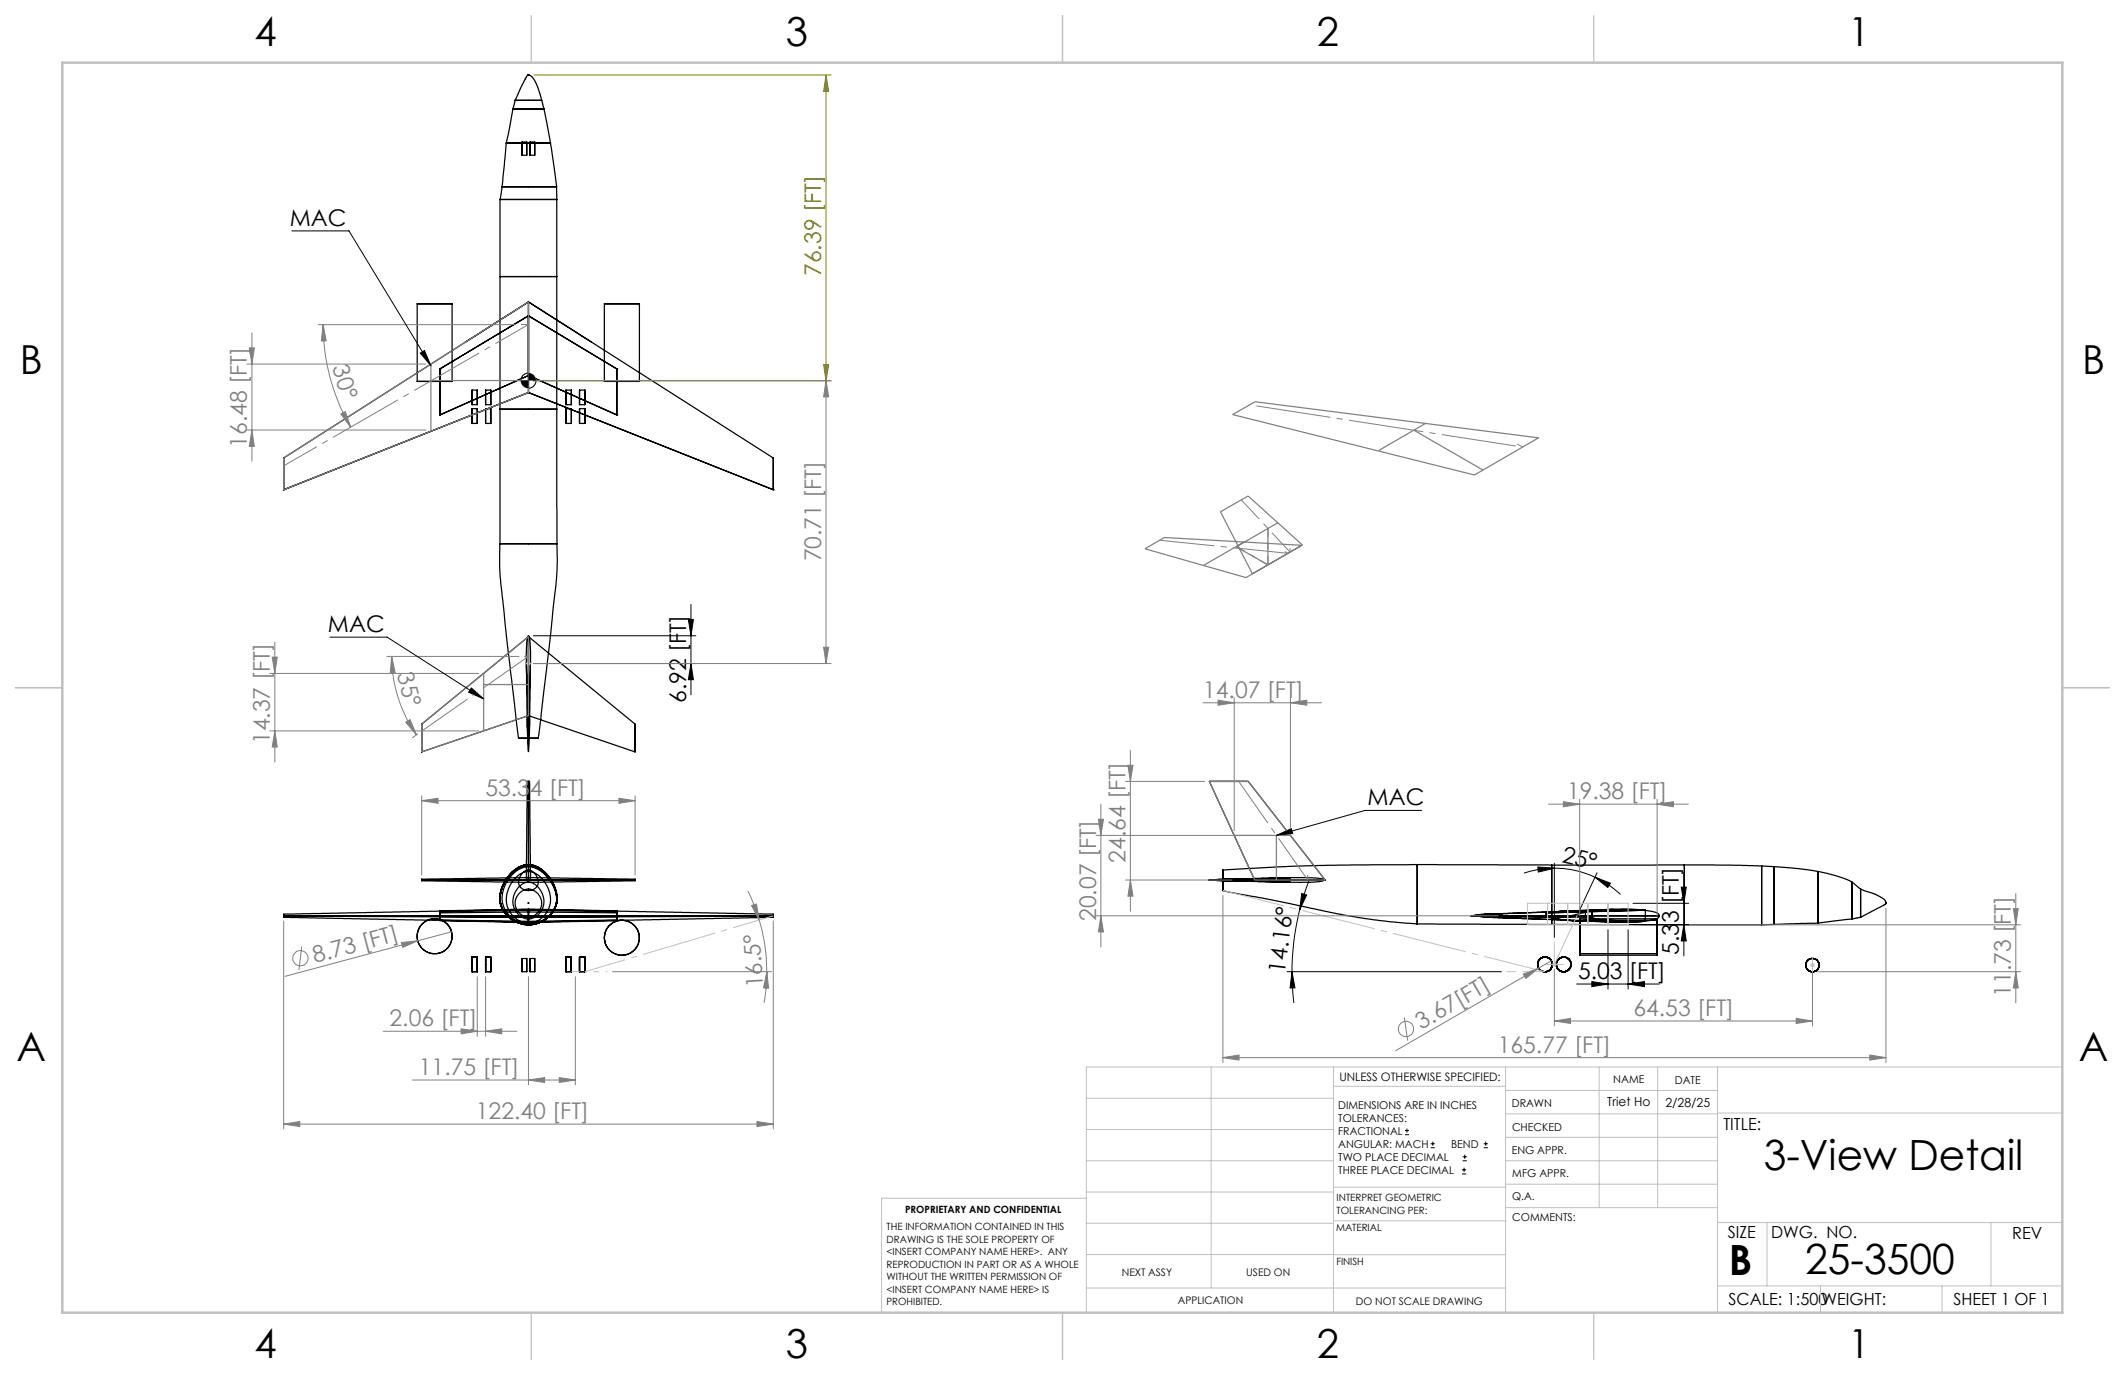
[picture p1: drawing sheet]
<svg xmlns="http://www.w3.org/2000/svg" width="432mm" height="279mm" viewBox="0 0 432 279" stroke-linecap="round" stroke-linejoin="round" font-family="sans-serif">
<g fill="none" stroke="#000" stroke-width=".25">
<path d="M107.3 15.2h.2zM107.4 15.2l-.5 .6-2.2 4.5-.5 2-1 5.5a17.8 17.8 0 0 0-.6 4.7l-.7 6.6a19.7 19.7 0 0 0-.3 5.8l-.1 70.5 1.4 13.7 2.5 20.9M107.4 15.2l.8 .5 .9 1.5 1.4 4.9 1.5 7.8 1.1 7.9v1.5l.1 76.4-1.4 14.4-2.4 19.9M102 38h11.1zM102.9 29.1h9zM104.2 22.2h6.3zM104.7 20.4h5.4zM106.1 28.9v2.6zM106.1 31.5h.9M106.1 28.9h.9M107 28.9v2.6zM107.7 28.9v2.6z"/>
<path d="M107.7 31.5h1M107.7 28.9h1M108.7 28.9v2.6zM101.6 56.2h11.5zM101.6 40.5h11.5zM84.8 77.5h7.1zM84.8 61.7h7.1zM84.8 61.7v15.8M89.4 75h.1M89.4 75v9.3M91.9 61.7v15.8M95.9 79.3v2.9z"/>
<path d="M95.9 79.3h1.1M97 79.3v2.9zM98.7 79.3v2.9zM98.7 79.3h1M99.7 79.3v2.9zM107.4 79.8h.1M107.4 64.2h.1M107.4 76.3h.1M107.4 61.3l-12.7 8.2M107.4 61.3l12.7 8.2M107.4 61.3v18.5M107.4 64.2v12.1"/>
<path d="M107.4 79.8l49.7 19.7M107.4 61.3l49.7 31.8M107.4 79.8l-49.8 19.7M107.4 61.3l-49.8 31.8M107.4 64.2l-18 10.8M107.4 76.3l-18 8M107.4 76.3l17.9 8M107.4 64.2l17.9 10.8M115 79.3v2.9zM115 79.3h1.1M116.1 79.3v2.9zM117.8 79.3v2.9z"/>
<path d="M117.8 79.3h1.1M118.9 79.3v2.9zM122.8 77.5h7.1zM122.8 61.7h7.1zM122.8 61.7v15.8M125.3 75h.1M125.3 75v9.3M129.9 61.7v15.8M57.6 99.5h.1M57.6 93.1v6.4M89.4 84.3h.1M95.9 83v3z"/>
<path d="M95.9 82.2h1.1M95.9 86h1.1M95.9 83h1.1M97 83v3zM98.7 83v3zM98.7 82.2h1M98.7 86h1M98.7 83h1M99.7 83v3zM101.6 83.1h11.5zM115 83v3zM115 82.2h1.1"/>
<path d="M115 86h1.1M115 83h1.1M116.1 83v3zM117.8 83v3zM117.8 82.2h1.1M117.8 86h1.1M117.8 83h1.1M118.9 83v3zM125.3 84.3h.1M157.1 99.5h.1M157.1 93.1v6.4M101.6 110.5h11.6z"/>
<path d="M107 134.5l.1 13.3M107.4 129.2l.2 .6 .2 2.4-.1 5.1-.3 6.2-.5-9.8 .1-3.3 .1-.8zM107.4 129.4v16M107.4 129.2v23.5M107.4 129.4l21.6 17.7M107.4 129.4l-21.7 17.7M107.8 134.5l-.2 13.3M85.7 147.1v5.7M105.4 150h4zM107.1 158.8l-.2 20M107.1 158.8h.3zM107.4 144.9l.1 .3 .1 .8-.2 6.7-.3-4.4v-2.1z"/>
<path d="M107.4 158.8h.2zM107.4 158.8v20M107.4 145.4l21.6 7.4M107.4 145.4l-21.7 7.4M107.6 158.8l.2 20M129 147.1v5.7M245.7 158.8h7.9M245.7 158.8l9.3 20M253.6 158.8l15.7 20M85.7 179l21.7 .3 21.6-.3M85.7 178.6l20.5-.3 22.8 .3M85.7 178.6v.2z"/>
<path d="M85.7 178.8v.2zM85.7 178.8h43.3M103.8 177.8l1.7-1.4 1.1-.4h1l1.7 .5 .8 .5 1 .9 1.4 2.2 .6 2.2v1.3l-.4 1-.7 1.1-.6 .7-1.1 .7-1.1 .5-2.2 .3h-.6l-1.8-.6-1.6-1.3-1.1-1.7-.3-1.1v-1.1l.3-1.3 .4-1zM103.8 177.6l1.6-1.3 1.2-.5h1l.8 .1 1 .4 1.7 1.4 .7 .9 .7 1.3 .6 2.2v1l-.3 1.3-.6 1.1-.9 .9-.8 .6-1.1 .6-.9 .2-1.5 .1-2-.5-1.1-.6-1-.9-.9-1.5-.3-.9-.1-1.3 .5-2 .8-1.6zM103.9 177.5l.9-.8 1.2-.7 1-.2h.8l1.6 .5 1.7 1.4 .7 .9 .8 1.5 .5 2v1l-.3 1.3-.7 1.1-.7 .8-1.2 .8-1.1 .5-2.1 .3-1.4-.3-1.1-.5-.8-.5-1.1-1-.5-1-.4-1.1v-2.1l.9-2.2zM103.9 177.4l1.5-1.2 1.1-.4 .9-.1 .7 .1 1.3 .4 1.7 1.5 .8 1 .7 1.3 .5 1.5 .1 .9-.3 1.7-.8 1.4-.6 .6-.9 .7-1.2 .6-1.2 .3h-1.2l-1.1-.1-1.2-.5-.9-.5-1-.9-.6-.8-.5-1.1-.1-1.8 .7-2.3 .6-1.1zM104.2 177.6l1.2-.9 .7-.4 1-.2h.9l1.7 .7 1.4 1.3 .7 .9 1 2 .3 1.4v.9l-.2 1-.6 1.2-1.3 1.3-.8 .5-1.3 .4-1.1 .2-1.1-.2-2.1-.8-1.1-.8-.6-.8-.5-.9-.3-1v-1.8l.7-2.2zM104.9 178.3l.7-.6 .9-.5h1.6l.9 .4 .8 .6 .8 .8 .7 1.3 .4 1 .2 1.2-.1 1-.3 1-.5 1-.6 .7-.9 .7-.8 .5-1.7 .2-1.3-.4-1.1-.7-.5-.6-.8-1.2-.4-1.3 .1-1.6 .5-1.7 .8-1.2zM106.2 177.3l.6-.4 .6-.1 .8 .3 .5 .4 .5 .8 .2 .7-.1 .8-.5 .7-.6 .3-.9 .2-1.1-.3-.5-.5-.3-.5v-.7l.3-.9zM106.6 175.8l-1.5 .6-1.3 1-1 1.3-.7 1.3-.5 1.5-.1 1.5 .3 1.3 .8 1.2M106.9 178.8h.5zM107.4 178.8h.4z"/>
<path d="M107.4 178.3v.5zM107.4 178.8v.5zM108.2 175.8l1.2 .4 1.3 1 1.2 1.3 .9 1.8 .4 1.6v1.2l-.3 1.3-.8 1.1M109.6 176.4l-.9-.4-1.1-.2h-1l-.7 .3-1.8 1.1-1 1.1-.7 1.2M110 176.7l-.7-.5-1-.4h-1.6l-1.7 .7-1.5 1.3M129 178.6v.2zM129 178.8v.2zM245.7 178.8l3.2-.2 2.4 .2-.7 .2zM245.7 178.8h23.4M248.5 176.8v4.2zM248.8 179l13.4 .3M253 178.8l9.5-.5 4.2 .1 1.9 .2a.25 .25 0 0 1 .3 0 .25 .25 0 0 1 0 .4l-1.8 .2-3 .1z"/>
<path d="M255 178.8h14.3M262.2 178.4l-13.4 .2M288 175.7l27.3 .1M288 175.7l-22.6 .2-16.9 .9M288 175.7v12zM315.3 175.8v12.1zM342.3 175.8h-27M342.3 175.8l15.7 .2M342.3 175.8v12.1zM358 176l2.5 .1M358 176v11.9zM360.5 176.1l4.9 .4 4 .6"/>
<path d="M360.5 176.1v11.8zM369.4 177.1l4.1 1 1.7 .6 1.1 .5M369.4 177.1v10.5zM376.3 179.2l1.8 1.5M376.3 179.2v7.6zM57.6 185.8l49.8-1 49.7 1M57.6 186.1h49.8M57.6 186.4l48.5 1 51-1M57.6 186.1v.3v-.2M57.6 186.1v-.3v.3M57.6 186.1v.1M57.6 186.1h99.5"/>
<path d="M57.6 186.2l49.8 .2M57.6 186.1l49.8 .2M89.4 185.1l17-.4 18.9 .4M89.4 187.1l9 .2a474.9 474.9 0 0 0 26.9-.2M89.4 186.9v.2v-.8h35.9v.8v-.2M89.4 185.2v-.1v.4l18-.2M89.4 185.2v1.7M89.4 186.9l18 .3M95.9 194.5v2.9zM95.9 197.4h1.1M95.9 194.5h1.1M97 194.5v2.9z"/>
<path d="M98.7 194.5v2.9zM98.7 197.4h1M98.7 194.5h1M99.7 194.5v2.9zM101.6 182.6v-.1l.2 1.5 .9 1.6 1.5 1.4 1.6 .7 1.5 .2 1.5-.2 1.6-.6 1.4-1.2M101.9 180.8l-.3 1.4v1.1l.3 .9 .8 1.4 1.2 1.1M105.4 181.6l.9-.7 .8-.2 1.2 .1 1 .8 .7 1.2 .1 1-.4 1.1-.8 .9-.8 .5-1 .1-.8-.3-.9-.7-.4-.6-.3-1 .1-1.1zM105.4 180.2l1.2-.8 1-.2 .6 .2 .7 .4 1 1.2 .6 1.6v1.2l-.6 1.5-1.2 1.1-1.3 .4-.9-.2-1-.6-.8-1-.4-1.1-.1-.9 .4-1.6zM106.1 194.8v2.6zM106.1 197.4h.9M106.1 194.8h.9M107 194.8v2.6z"/>
<path d="M107.4 186.1h49.7M107.4 186.1v1.3v-1.3v.3M107.4 186.1v-1.3v1.5M107.4 186.3v1.1v-.2M107.4 185v-.3v.6M107.4 185v2.2M107.4 185l17.9 .2M107.4 185l-18 .2M107.7 194.8v2.6zM107.7 197.4h1M107.7 194.8h1M108.7 194.8v2.6z"/>
<path d="M113.1 183.5h.1M113.1 183.5v-1.4l-.2-1.3-.5-1.1-.9-1.5-1.2-1.2-1.1-.8-1-.3-1.2-.1-1.4 .4-.9 .5-1.1 1.1-.9 1.1-.6 1.3-.5 1.7v1.4l.5 1.3M113.1 183.5l-.5 1.4-1.1 1.4-1.7 1.1-1.8 .5M113.1 183.5l-.4 1.1-.8 1.3-1.2 1-1.7 .8M115 194.5v2.9zM115 197.4h1.1M115 194.5h1.1M116.1 194.5v2.9zM117.8 194.5v2.9zM117.8 197.4h1.1M117.8 194.5h1.1M118.9 194.5v2.9z"/>
<path d="M125.3 185.2v-.1v.4l-17.9-.2M125.3 186.9l-17.9 .3M125.3 185.2v1.7M157.1 186.1v-.3v.3M157.1 186.1v.3v-.2M157.1 186.1l-49.7 .2M157.1 186.2l-49.7 .2M157.1 186.1v.1M248.5 181l10.4 2 15.4 3.2 7.7 1.1 6 .4 70.7 .2 10.3-.3 7.3-.8 1.7-.4 5-2.6 .2-.2v-.2M299 186.1v.1M299 186.2l19.7 .2M299 186.1l19.7 .2"/>
<path d="M299.6 186.1h21M302.5 186.4l26.7 1M305.4 186.1l-.3-.2-1-.1h-2.5l-2.6 .3M305.4 186.1l-.2 .2-1.6 .1-2-.1-1.6-.2-1 .1M305.4 186.1h31.7M314.2 186.3l5 .8 4.3-.2M314.2 185.5v.8M314.2 186.3h8M318.7 186.3v.1M319.5 187.1l9.7 .3M321 187v7.1zM321 186.7v7.1z"/>
<path d="M321 187h15.7M321 194.1h15.7M321 186.7h15.7M321 193.8h15.7M322.2 186.3l5.8 1.1h3.2l3.1-.2M322.2 185.3v1M322.2 185.3l-8 .2M323.5 185.2l-5.1-.1-4.2 .4M323.5 185.2v1.7M323.5 186.9l10.8 .3M327.8 184.8l-9.4 .3M327.9 184.8l-26.1 1"/>
<path d="M334.3 185l-2.7-.3h-3.4l-2.2 .2-3.8 .4M334.3 185v2.2M334.3 185l-10.8 .2M336.7 187v7.1zM336.7 186.7v7.1zM337.1 186.1l-.3-.5-1.2-.4-2.9-.3-3.2-.1-5.9 .4-2.3 .4-2.6 .7M337.1 186.1l-.3 .6-1.3 .3-3.6 .4-4.6-.2-6.3-1.1-2.3 .3M378.1 180.7l3.6 1.3 1.1 .7 .4 .7M378.1 180.7v5.7zM383.2 183.4v.2z"/>
<circle cx="88.3" cy="190.2" r="3.5"/>
<circle cx="107.4" cy="183.5" r=".1"/>
<circle cx="126.4" cy="190.6" r="3.5"/>
<circle cx="313.9" cy="196" r="1.49"/>
<circle cx="317.7" cy="196" r="1.49"/>
<circle cx="368.3" cy="196.1" r="1.35"/>
</g>
<g fill="none" stroke="#808080" stroke-width=".2">
<path d="M50.2 74h36.3M50.7 70.7h1l-.5 3.3zM51.2 67.6v26.1M64.7 66h40.1M65.7 66l.6 3.3h-1zM65.7 66a41.5 41.5 0 0 0 5.6 20.8M108.4 77.3h60.5M167.9 77.3l.5 3.3h-1zM167.9 77.3v57.5M50.2 87.4h36.3M51.2 87.4l.5 3.3h-1zM69.3 84.1l.9-.5 1.1 3.2z"/>
<path d="M54.8 136.8h42.5M55.3 133.5h1l-.5 3.3zM55.8 130.5v24.4M78.6 133.4h26.9M79.6 133.4l.7 3.3h-1zM79.6 133.4a28 28 0 0 0 5 15.9M108.4 134.8h60.5M167.4 131.5h1l-.5 3.3zM54.8 148.5h42.5M55.8 148.5l.5 3.3h-1zM82.4 146.8l.9-.6 1.3 3.1zM84.9 149.2l-1.1 .7"/>
<path d="M228.7 158.8h16.1M229.2 155.5h1l-.5 3.3zM229.7 152.4v32.8M244.4 142.8h24.2M247.5 142.3l3.3 .5-3.3 .5zM250.8 141.8v27M262.2 142.8l3.3-.5v1zM262.2 141.8v27M85.7 162.7l3.3-.5v1zM85.7 161.7v16.1M85.7 162.7h43.3M125.8 162.2l3.2 .5-3.2 .5z"/>
<path d="M129 161.7v16.1M222.7 169.8h35.7M223.2 166.5h1l-.5 3.3zM223.7 163.4v29M228.7 178.8h21.6M229.7 178.8l.5 3.3h-1zM314.6 163.4h28.5M317.7 162.9l3.3 .5-3.3 .5zM321 162.4v23.6M336.7 163.4l3.3-.5v1zM336.7 162.4v23.6M57.6 187.1v42.3"/>
<path d="M61.3 192.3l-.6 4.8M81.6 191.5l3.3-.3-3.1 1.3zM91.8 189.3l-33.9 9.1M97 198.5v12.1M98.7 198.5v12.1M107.4 198.5v22M116.9 198.5v22M124.5 197.4h32.3M152 181.1l1 2.1 1.3 3.8M152.7 184l1-.3 .6 3.3zM154.3 187a36 36 0 0 1 1.5 10.4M155.8 197.4l.4 3.4-1-.1z"/>
<path d="M155.8 197.4l-.1 3.2-.4 3.2M157.1 187.1v42.3M222.7 186.1h81.7M223.7 186.1l.5 3.3h-1zM248.5 182v33.9M309.5 197.9l3.2-1.2-2.6 2.1zM312.7 196.7l-29.1 16.8M315.2 195.2l-2.5 1.5M315.8 197v11.5M343.3 187.9h67.3M368.3 197.1v11.4M369.3 197.4h41.3"/>
<path d="M383.2 184.6v31.3M409.1 184.6h1l-.5 3.3zM409.6 197.4l.5 3.4h-1zM409.6 181.6v22.2M77.9 209.5h27.1M83.8 219.5h33.1M93.7 209.1l3.3 .5-3.3 .5zM98.7 209.6l3.3-.5v1zM107.4 219.5l3.3-.5v1zM113.6 219l3.3 .5-3.3 .5zM248.5 214.9l3.3-.5v1zM248.5 214.9h134.7"/>
<path d="M285.4 206.7l.6 4.8M315.8 207.5l3.3-.6v1.1zM315.8 207.5h52.5M365 206.9l3.3 .6-3.3 .5zM379.9 214.4l3.3 .5-3.3 .5zM57.6 228.4l3.3-.5v1zM57.6 228.4h99.5M153.8 227.9l3.3 .5-3.3 .5z"/>
<circle cx="61" cy="194.7" r="1.56"/>
<circle cx="285.7" cy="209.1" r="1.56"/>
</g>
<g fill="none" stroke="#000" stroke-width=".2">
<path d="M59.3 46.9h11.6l16.7 27.4M85.4 71.8l.9-.6 1.3 3.1zM107.4 75.8a1.56 1.56 0 0 0-1.6 1.5M108.9 77.3a1.56 1.56 0 0 1-1.5 1.6M67.1 129.5h11.6l19.6 12.5M95.8 139.8l2.5 2.2-3.1-1.3zM108.4 134.8h33M108.4 129.2h33M139.9 125.9h1l-.5 3.3zM140.4 134.8l.5 3.3h-1zM140.4 122.8v18.4M259.4 169.8l3-1.4 .3 1z"/>
<path d="M266 178.9l-1.9 6M288.9 164.7h-11.5l-18 5.1M312.5 176.2l3.3 .2-3.2 .8zM315.8 175.4v15.1M315.8 176.4a19.1 19.1 0 0 1 8.3 1.9M315.8 176.4a19.5 19.5 0 0 0-6.1 1M324.1 178.3l3.1 1.2-.5 .8zM324.1 178.3a17.7 17.7 0 0 1 5.2 3.5M324.5 177.3l-3.6 7.8M342.2 177.2v17M261.5 197.4h43.6M262.5 197.4l.6 3.3-1 .1z"/>
<path d="M262.5 197.4l.1 2.4 .3 4M264.1 184.9a51.6 51.6 0 0 0-1.6 12.5M264.5 181.6l1 .3-1.4 3zM320.4 200h16.8M323.5 199.5l3.2 .5-3.2 .5zM326.7 188.9v12.1M330.8 200l3.4-.5v1zM330.8 188.9v12.1M331.8 187.9h11.3M331.8 183.6h11.3M341.6 180.3h1.1l-.5 3.3zM342.2 187.9l.5 3.3h-1.1z"/>
<path d="M285.5 230.6h.8M285.5 229.7h.8M285.9 229.3v.9M290.7 233.2h.8M290.7 232.4h.8M291.1 232v.8M297.1 238.5h.8M297.1 237.7h.8M297.2 235.9h.9M297.2 235.1h.9M297.5 237.3v.8M297.6 234.6v.9"/>
<path d="M301.5 233.2h.8M301.5 232.4h.8M301.9 232v.8"/>
</g>
<path d="M108.5 15.2h60.4M167.9 15.2l.5 3.4h-1zM167.9 15.2v62.2M108.4 77.4h60.5M167.4 74.1h1l-.5 3.3z" fill="none" stroke="#808000" stroke-width=".2"/>
<g fill="none" stroke="#c0c0c0" stroke-width=".2">
<path d="M106.9 134.8h1M107 134.5l.7 .7M107.4 134.3v1M107.7 134.5l-.7 .7M310.4 183.6h20.4v4.3h-20.4zM313.9 196h3.8M314.5 183.6v4.3M315.5 195.6l.7 .7M315.8 191.5v5M316.2 195.6l-.7 .7M318.6 183.6v4.3M320.5 186.1l-4.7 9.9"/>
<path d="M322.7 183.6v4.3M326.7 183.6v4.3M367.8 196.1h1M367.9 195.8l.8 .7M368.3 194.8v2.6M368.7 195.8l-.8 .7M246.1 216.8v44.9M271 216.8v49.9M305.9 216.8v49.9M324.9 216.8v28.6M336.8 216.8v28.6M349 216.8v49.9"/>
<path d="M419.1 216.8h-198.4v49.9M220.7 235.9h50.3M220.7 229.5h50.3M220.7 223.2h50.3M271 220.7h34.9M305.9 231.1h43.1M305.9 226.3h43.1M305.9 221.6h43.1M305.9 235.9h43.1M349 226.2h70.1M220.7 248.6h50.3M220.7 242.2h50.3"/>
<path d="M220.7 254.9h50.3M220.7 243.5h-41.6v23.2M271 255h34.9M271 248.1h35M271 241.2h35M305.9 240.6h43.1M306 245.4h43M349 248.4h70.1M359.1 248.4v12.9M404.6 248.4v12.9M220.7 261.7h85.2M349 261.3h70.1"/>
<path d="M369.9 261.3v5.4M394.6 261.3v5.4"/>
<circle cx="107.4" cy="77.3" r="1.53"/>
</g>
<path d="M116.1 197.4h1.7" fill="none" stroke="#c0c0c0" stroke-width=".2" stroke-dasharray="15.2 1.3 1.3 1.3" stroke-linecap="butt"/>
<path d="M118.9 197.4l38.2-11.3" fill="none" stroke="#c0c0c0" stroke-width=".2" stroke-dasharray="15.2 1.3 1.3 1.3" stroke-dashoffset="6.7" stroke-linecap="butt"/>
<path d="M118.9 197.4h4.6" fill="none" stroke="#c0c0c0" stroke-width=".2" stroke-dasharray="15.2 1.3 1.3 1.3" stroke-dashoffset="14.8" stroke-linecap="butt"/>
<path d="M313.9 197.4l-65.4-16.5" fill="none" stroke="#c0c0c0" stroke-width=".2" stroke-dasharray="15.2 1.3 1.3 1.3" stroke-dashoffset="2.5" stroke-linecap="butt"/>
<path d="M313.9 197.4h-7.8" fill="none" stroke="#c0c0c0" stroke-width=".2" stroke-dasharray="15.2 1.3 1.3 1.3" stroke-dashoffset="13.2" stroke-linecap="butt"/>
<g fill="none" stroke="#808080" stroke-width=".25">
<path d="M87.6 74v13.4M87.6 77.3h19.8M57.6 93.1l49.8-31.8v18.5l-49.8 19.7zM250.5 84.2l4.5-2.6 57.6 7.4-13 7.5zM287.3 87.4l14 8.1M289.7 86l-9.5 5.5M232.7 111.5l3.9-2.3 27.9 1.6-11.3 6.6zM248 104l5.6-3.2 11.1 9.9-10.2 5.9zM252.8 110.1l-8.3 4.8M257.6 107.4v7.4l-6.4-3.7M259.6 106.2l-8 4.7M98.3 136.8v11.7"/>
<path d="M98.3 139.1h9.1M85.7 147.1l21.7-17.7v16l-21.7 7.4zM245.7 158.8h7.9l15.7 20h-14.3zM250.8 169.8h11.4M259.4 169.8v9"/>
</g>
<path d="M261.7 112.4l-26.1-2.6" fill="none" stroke="#808080" stroke-width=".2" stroke-dasharray="15.2 1.3 1.3 1.3" stroke-dashoffset="4" stroke-linecap="butt"/>
<path d="M107.4 65.9h-1.6M309.4 90.8l-1.1-.6M261.7 112.4l-.6-.3M262.1 112.2v-.8M107.4 133.4h-.9M265.7 178.8v-1" fill="none" stroke="#808080" stroke-width=".2" stroke-dasharray="15.2 1.3 1.3 1.3" stroke-linecap="butt"/>
<path d="M251.2 111.1l6.5 3.7" fill="none" stroke="#808080" stroke-width=".2" stroke-dasharray="15.2 1.3 1.3 1.3" stroke-dashoffset="13.4" stroke-linecap="butt"/>
<path d="M309.4 90.8l-55.5-8.5" fill="none" stroke="#808080" stroke-width=".2" stroke-dasharray="15.2 1.3 1.3 1.3" stroke-dashoffset="-1.4" stroke-linecap="butt"/>
<path d="M252.2 101.6l9.9 10.6" fill="none" stroke="#808080" stroke-width=".2" stroke-dasharray="15.2 1.3 1.3 1.3" stroke-dashoffset="9.9" stroke-linecap="butt"/>
<path d="M257.7 107.4v7.4" fill="none" stroke="#808080" stroke-width=".2" stroke-dasharray="15.2 1.3 1.3 1.3" stroke-dashoffset="13.5" stroke-linecap="butt"/>
<path d="M251.7 158.8l14 20" fill="none" stroke="#808080" stroke-width=".2" stroke-dasharray="15.2 1.3 1.3 1.3" stroke-dashoffset="4.9" stroke-linecap="butt"/>
<path d="M98.3 139.1h9.1M259.4 169.8v9" fill="none" stroke="#808080" stroke-width=".2" stroke-dasharray="15.2 1.3 1.3 1.3" stroke-dashoffset="12.6" stroke-linecap="butt"/>
<path d="M107.4 65.9l-49.8 28.8" fill="none" stroke="#808080" stroke-width=".2" stroke-dasharray="15.2 1.3 1.3 1.3" stroke-dashoffset="7.5" stroke-linecap="butt"/>
<path d="M107.4 133.4l-21.7 15.1" fill="none" stroke="#808080" stroke-width=".2" stroke-dasharray="15.2 1.3 1.3 1.3" stroke-dashoffset="3.9" stroke-linecap="butt"/>
<path d="M108 3.2v9.5M215.9 3.2v9.5M323.8 3.2v9.5M3.1 139.7h9.6M419.1 139.7h9.5M108 266.7v9.6M215.9 266.7v9.6M323.8 266.7v9.6" fill="none" stroke="#c0c0c0" stroke-width=".25"/>
<path d="M12.7 12.7h406.4v254h-406.4z" fill="none" stroke="#c0c0c0" stroke-width=".5"/>
<g fill="#808080">
<path d="M81.6 191.5l3.3-.3-3.1 1.3z"/>
<path d="M85.7 162.7l3.3-.5v1zM125.8 162.2l3.2 .5-3.2 .5zM93.7 209.1l3.3 .5-3.3 .5zM98.7 209.6l3.3-.5v1zM57.6 228.4l3.3-.5v1zM153.8 227.9l3.3 .5-3.3 .5z"/>
</g>
<g fill="#000">
<path d="M140.4 134.8l.5 3.3h-1zM139.9 125.9h1l-.5 3.3zM342.2 187.9l.5 3.3h-1.1zM341.6 180.3h1.1l-.5 3.3z"/>
<path d="M324.1 178.3l3.1 1.2-.5 .8zM312.5 176.2l3.3 .2-3.2 .8z"/>
<path d="M264.5 181.6l1 .3-1.4 3zM262.5 197.4l.6 3.3-1 .1z"/>
<path d="M330.8 200l3.4-.5v1zM323.5 199.5l3.2 .5-3.2 .5z"/>
</g>
<path d="M167.9 15.2l.5 3.4h-1zM167.4 74.1h1l-.5 3.3z" fill="#808000"/>
<g fill="#808080">
<path d="M113.6 219l3.3 .5-3.3 .5zM107.4 219.5l3.3-.5v1z"/>
<path d="M315.8 207.5l3.3-.6v1.1zM365 206.9l3.3 .6-3.3 .5z"/>
<path d="M167.4 131.5h1l-.5 3.3zM167.9 77.3l.5 3.3h-1zM409.6 197.4l.5 3.4h-1zM409.1 184.6h1l-.5 3.3z"/>
<path d="M50.7 70.7h1l-.5 3.3zM51.2 87.4l.5 3.3h-1zM55.3 133.5h1l-.5 3.3zM55.8 148.5l.5 3.3h-1z"/>
<path d="M155.8 197.4l.4 3.4-1-.1zM152.7 184l1-.3 .6 3.3z"/>
<path d="M79.6 133.4l.7 3.3h-1zM82.4 146.8l.9-.6 1.3 3.1z"/>
<path d="M65.7 66l.6 3.3h-1zM69.3 84.1l.9-.5 1.1 3.2z"/>
</g>
<path d="M85.4 71.8l.9-.6 1.3 3.1zM95.8 139.8l2.5 2.2-3.1-1.3zM105.8 77.3a1.56 1.56 0 0 0 1.6 1.6v-1.6zM107.4 75.8v1.5h1.5a1.5 1.5 0 0 0-1.5-1.5zM259.4 169.8l3-1.4 .3 1z" fill="#000"/>
<g fill="#808080">
<path d="M309.5 197.9l3.2-1.2-2.6 2.1z"/>
<path d="M317.7 162.9l3.3 .5-3.3 .5zM336.7 163.4l3.3-.5v1z"/>
<path d="M247.5 142.3l3.3 .5-3.3 .5zM262.2 142.8l3.3-.5v1z"/>
<path d="M229.2 155.5h1l-.5 3.3zM229.7 178.8l.5 3.3h-1zM223.2 166.5h1l-.5 3.3zM223.7 186.1l.5 3.3h-1z"/>
<path d="M248.5 214.9l3.3-.5v1zM379.9 214.4l3.3 .5-3.3 .5z"/>
</g>
<g font-size="8.5">
<text x="358.4" y="237.7">3-View Detail</text>
<text x="351.3" y="259">B</text>
<text x="366.8" y="258.9">25-3500</text>
</g>
<g font-size="8.1">
<text x="51.7" y="9.3">4</text>
<text x="159.7" y="9.3">3</text>
<text x="267.6" y="9.3">2</text>
<text x="375.6" y="9.3">1</text>
<text x="4" y="76">B</text>
<text x="423.1" y="76">B</text>
<text x="3.3" y="215.7">A</text>
<text x="422.4" y="215.7">A</text>
<text x="51.7" y="276">4</text>
<text x="159.7" y="276">3</text>
<text x="267.6" y="276">2</text>
<text x="375.6" y="276">1</text>
</g>
<g font-size="4.7">
<text x="58.9" y="45.9">MAC</text>
<text x="66.6" y="128.4">MAC</text>
<text x="139.4" y="142.9" transform="rotate(-90 139.4 142.9)">6.92 [FT]</text>
<text x="277.9" y="163.6">MAC</text>
<text x="317.2" y="175.1" transform="rotate(13 317.2 175.1)">25°</text>
<text x="261.1" y="197.8" transform="rotate(-83 261.1 197.8)">14.16°</text>
<text x="341.1" y="194" transform="rotate(-90 341.1 194)">5.33 [FT]</text>
<text x="320.7" y="198.9">5.03 [FT]</text>
</g>
<text font-size="4.7" fill="#808000" x="166.9" y="56.1" transform="rotate(-90 166.9 56.1)">76.39 [FT]</text>
<g font-size="4.7" fill="#808080">
<text x="67.5" y="74.7" transform="rotate(73 67.5 74.7)">30°</text>
<text x="50.2" y="91" transform="rotate(-90 50.2 91)">16.48 [FT]</text>
<text x="166.9" y="114.1" transform="rotate(-90 166.9 114.1)">70.71 [FT]</text>
<text x="80.7" y="137.1" transform="rotate(75 80.7 137.1)">35°</text>
<text x="244.5" y="141.8">14.07 [FT]</text>
<text x="54.8" y="151.2" transform="rotate(-90 54.8 151.2)">14.37 [FT]</text>
<text x="98.6" y="161.7">53.34 [FT]</text>
<text x="318.4" y="162.4">19.38 [FT]</text>
<text x="228.7" y="175.3" transform="rotate(-90 228.7 175.3)">24.64 [FT]</text>
<text x="222.7" y="187.2" transform="rotate(-90 222.7 187.2)">20.07 [FT]</text>
<text x="64" y="195.7" transform="rotate(-15 64 195.7)">8.73 [FT]</text>
<text x="155.1" y="200.6" transform="rotate(-94 155.1 200.6)">16.5°</text>
<text x="408.6" y="202.5" transform="rotate(-90 408.6 202.5)">11.73 [FT]</text>
<text x="79.2" y="208.5">2.06 [FT]</text>
<text x="288.8" y="209.3" transform="rotate(-30 288.8 209.3)">3.67[FT]</text>
<text x="331.9" y="206.4">64.53 [FT]</text>
<text x="304.4" y="213.9">165.77 [FT]</text>
<text x="85.1" y="218.4">11.75 [FT]</text>
<text x="96.7" y="227.4">122.40 [FT]</text>
</g>
<g font-size="3.4">
<text x="350.2" y="229.5">TITLE:</text>
<text x="351.1" y="251.6">SIZE</text>
<text x="359.9" y="251.6">DWG. NO.</text>
<text x="408.9" y="251.7">REV</text>
<text x="351.2" y="265.2">SCALE: 1:500WEIGHT:</text>
<text x="396.9" y="265.2">SHEET 1 OF 1</text>
</g>
<g font-size="2.5">
<text x="326.6" y="224.8">Triet Ho</text>
<text x="338.4" y="224.9">2/28/25</text>
</g>
<text font-size="2.4" x="272.2" y="219.7">UNLESS OTHERWISE SPECIFIED:</text>
<g font-size="2.2">
<text x="327.8" y="220.1">NAME</text>
<text x="340.3" y="220.2">DATE</text>
<text x="271.9" y="225.3">DIMENSIONS ARE IN INCHES</text>
<text x="271.9" y="227.9">TOLERANCES:</text>
<text x="307.2" y="224.9">DRAWN</text>
<text x="271.9" y="230.6">FRACTIONAL</text>
<text x="271.9" y="233.2">ANGULAR: MACH</text>
<text x="294.9" y="233.2">BEND</text>
<text x="307.3" y="229.8">CHECKED</text>
<text x="271.9" y="235.9">TWO PLACE DECIMAL</text>
<text x="271.9" y="238.5">THREE PLACE DECIMAL</text>
<text x="307.2" y="234.5">ENG APPR.</text>
<text x="307.3" y="239.2">MFG APPR.</text>
<text x="307.3" y="243.9">Q.A.</text>
<text x="307.3" y="248.1">COMMENTS:</text>
</g>
<g font-size="2.1">
<text x="227.9" y="259.2">NEXT ASSY</text>
<text x="253.3" y="259.2">USED ON</text>
<text x="239.3" y="265">APPLICATION</text>
<text x="275.5" y="265.1">DO NOT SCALE DRAWING</text>
</g>
<g font-size="2">
<text x="271.6" y="244.1">INTERPRET GEOMETRIC</text>
<text x="180.2" y="250">THE INFORMATION CONTAINED IN THIS</text>
<text x="183.9" y="246.4">PROPRIETARY AND CONFIDENTIAL</text>
<text x="271.5" y="250.2">MATERIAL</text>
<text x="271.6" y="246.6">TOLERANCING PER:</text>
<text x="180.2" y="252.5">DRAWING IS THE SOLE PROPERTY OF</text>
<text x="180.2" y="255.1">&lt;INSERT COMPANY NAME HERE&gt;. ANY</text>
<text x="180.2" y="257.6">REPRODUCTION IN PART OR AS A WHOLE</text>
<text x="271.5" y="257">FINISH</text>
<text x="180.2" y="260.1">WITHOUT THE WRITTEN PERMISSION OF</text>
<text x="180.2" y="262.6">&lt;INSERT COMPANY NAME HERE&gt; IS</text>
<text x="180.2" y="265.2">PROHIBITED.</text>
</g>
</svg>
